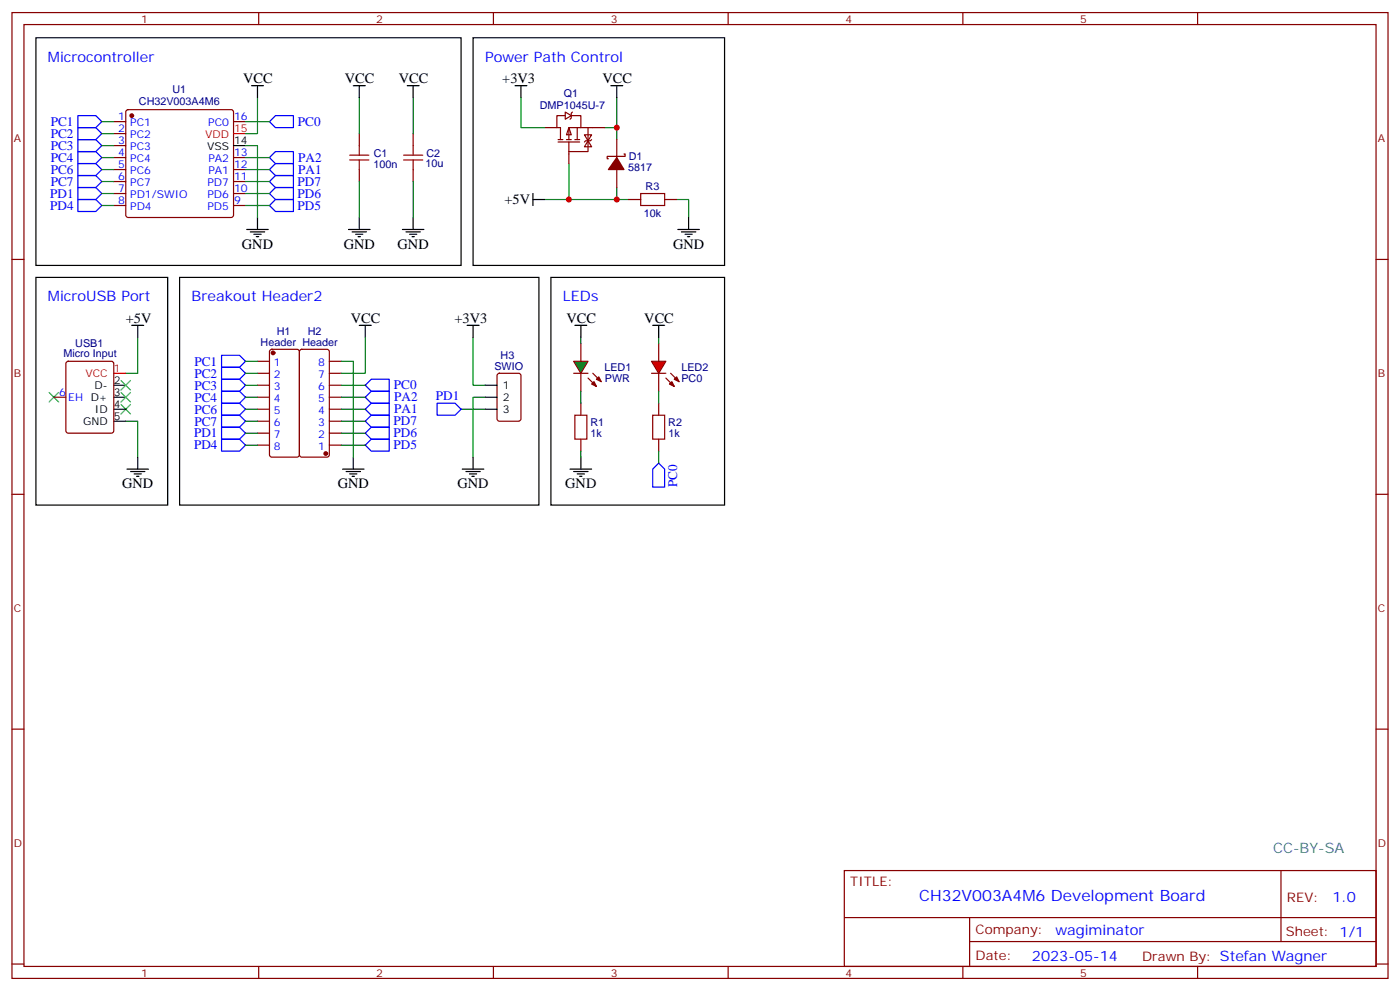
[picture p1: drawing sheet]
<svg xmlns="http://www.w3.org/2000/svg" width="412mm" height="292mm" viewBox="0 0 412 292" stroke-linecap="round" stroke-linejoin="round" font-family="sans-serif">
<g fill="none" stroke="#870000" stroke-width=".35">
<path d="M3.5 3.7h405.4v284.3h-405.4zM7.1 7.2h398.2v277.3h-398.2zM76.2 3.7v3.5M145.3 3.7v3.5M214.5 3.7v3.5M283.6 3.7v3.5M352.8 3.7v3.5M33.5 35.8h3.5M33.5 39.3h3.5M37.3 32.5l.4-.2h30.4l.5 .2 .2 .5v30.3l-.2 .5-.5 .2h-30.4l-.5-.2-.2-.5v-30.3zM68.8 35.8h3.5M105.8 39.3v3.6"/>
<path d="M121.7 39.3v3.6M33.5 42.9h3.5M33.5 46.4h3.5M33.5 49.9h3.5M33.5 53.4h3.5M33.5 57h3.5M68.8 46.4h3.5M68.8 49.9h3.5M68.8 53.4h3.5M68.8 57h3.5M105.8 49.9v3.5M121.7 49.9v3.5"/>
<path d="M3.5 76.4h3.6M33.5 60.5h3.5M68.8 60.5h3.5M405.3 76.4h3.6M15.9 116.9h3.5M19.6 106.6l.5-.2h12.7l.7 .4v20l-.4 .7h-13l-.6-.4-.1-20zM171.1 101.1v5.3M171.1 109.9v5.3M3.5 145.5h3.6M405.3 145.5h3.6M3.5 214.7h3.6M405.3 214.7h3.6"/>
<path d="M248.7 256.3h156.6v28.2h-156.6zM377.3 256.3v20.9M248.7 270.1h156.5M285.6 277.2h119.6M285.6 270.1v14.2M3.5 283.8h3.6M76.2 284.5v3.5M145.3 284.5v3.5M214.5 284.5v3.5M283.6 284.5v3.5M352.8 284.5v3.5M405.3 283.8h3.6"/>
</g>
<circle cx="38.8" cy="34" r=".53" fill="#870000" stroke="#870000" stroke-width=".35"/>
<g fill="none" stroke="#000" stroke-width=".35">
<path d="M10.6 11.1h125.2v67h-125.2zM68.8 42.9h3.5M72.7 67.6h6.3M73.7 68.3h4.3M74.8 69h2.1M75.5 69.7h.7M75.8 64v3.6M102.7 67.6h6.3M103.7 68.3h4.2M104.8 69h2.1M105.5 69.7h.7M105.8 64v3.6"/>
<path d="M118.5 67.6h6.4M119.6 68.3h4.2M120.6 69h2.2M121.4 69.7h.7M121.7 64v3.6M10.6 81.7h38.8v67h-38.8zM33.5 116.9h3.5M33.5 113.4h3.5M33.5 124h3.5M33.5 120.5h3.5M37.4 138.1h6.3M38.5 138.8h4.2"/>
<path d="M39.5 139.5h2.1M40.6 134.6v3.5M40.2 140.2h.7"/>
</g>
<path d="M68.8 39.3h3.5M33.5 109.9h3.5" fill="none" stroke="#f00" stroke-width=".35"/>
<g fill="none" stroke="#008700" stroke-width=".35">
<path d="M30 35.8h3.5M30 39.3h3.5M72.3 35.8h7.1M75.8 28.8v10.5h-3.5M105.8 28.8v10.5M121.7 28.8v10.5M30 42.9h3.5M30 46.4h3.5M30 49.9h3.5M30 53.4h3.5M30 57h3.5M72.3 42.9h3.5v21.1"/>
<path d="M72.3 46.4h7.1M72.3 49.9h7.1M72.3 53.4h7.1M72.3 57h7.1M105.8 53.4v10.6M121.7 53.4v10.6M30 60.5h3.5M72.3 60.5h7.1M40.6 99.3v10.6h-3.6M37 124h3.6v10.6"/>
</g>
<path d="M14.5 115.5l2.8 2.9M17.3 115.5l-2.8 2.9M35.6 119.1l2.9 2.8M38.5 119.1l-2.9 2.8" fill="none" stroke="#3c3" stroke-width=".35"/>
<path d="M103 47.1h5.7M103 45.7h5.7M105.8 42.9v2.8M105.8 47.1v2.8M118.9 47.1h5.6M118.9 45.7h5.6M121.7 42.9v2.8M121.7 47.1v2.8" fill="none" stroke="#a10000" stroke-width=".35"/>
<g fill="none" stroke="#00f" stroke-width=".35">
<path d="M22.9 34h5.3l1.8 1.8-1.8 1.8h-5.3zM22.9 37.6h5.3l1.8 1.7-1.8 1.8h-5.3zM79.4 35.8l1.7-1.8h5.3v3.6h-5.3zM22.9 41.1h5.3l1.8 1.8-1.8 1.7h-5.3zM22.9 44.6h5.3l1.8 1.8-1.8 1.8h-5.3zM22.9 48.2h5.3l1.8 1.7-1.8 1.8h-5.3zM22.9 51.7h5.3l1.8 1.7-1.8 1.8h-5.3zM22.9 55.2h5.3l1.8 1.8-1.8 1.7h-5.3zM22.9 58.7h5.3l1.8 1.8-1.8 1.8h-5.3zM79.4 46.4l1.7-1.8h5.3v3.6h-5.3zM79.4 49.9l1.7-1.7h5.3v3.5h-5.3zM79.4 53.4l1.7-1.7h5.3v3.5h-5.3z"/>
<path d="M79.4 57l1.7-1.8h5.3v3.5h-5.3zM79.4 60.5l1.7-1.8h5.3v3.6h-5.3z"/>
</g>
<path d="M169 106.4h4.2l-2.1 3.5z" fill="#0c0" stroke="#870000" stroke-width=".35"/>
<path d="M169 109.9h4.2M171.1 118.7v3.5M173.2 111.3l2.5 2.5M174.6 109.9l2.5 2.5M191.9 109.9h4.2M194 101.1v5.3M194 109.9v5.3M196.1 111.3l2.5 2.5M197.6 109.9l2.4 2.5M171.1 129.3v3.5" fill="none" stroke="#870000" stroke-width=".35"/>
<g fill="#870000" stroke="#870000" stroke-width=".35">
<path d="M174.3 113.1l.7-.7 .7 1.4z"/>
<path d="M175.7 111.7l.7-.8 .7 1.5z"/>
<path d="M197.2 113.1l.7-.7 .7 1.4z"/>
<path d="M198.6 111.7l.7-.8 .7 1.5z"/>
</g>
<path d="M169.3 122.2h3.6v7.1h-3.6z" fill="none" stroke="#a10000" stroke-width=".35"/>
<path d="M167.9 138.1h6.4M169 138.8h4.2M170 139.5h2.2M171.1 134.6v3.5M170.7 140.2h.7" fill="none" stroke="#000" stroke-width=".35"/>
<path d="M171.1 99.3v1.8M171.1 115.2v3.5" fill="none" stroke="#008700" stroke-width=".35"/>
<path d="M191.9 106.4h4.2l-2.1 3.5z" fill="#f00" stroke="#870000" stroke-width=".35"/>
<path d="M188.7 57h7.1v3.5h-7.1zM192.3 122.2h3.5v7.1h-3.5z" fill="none" stroke="#a10000" stroke-width=".35"/>
<g fill="none" stroke="#870000" stroke-width=".35">
<path d="M185.2 58.7h3.5M195.8 58.7h3.5M75.8 106.4h3.6M75.8 109.9h3.6M75.8 113.4h3.6M75.8 116.9h3.6M79.6 103l.5-.2h7.4l.6 .5 .1 30.6-.5 .6-7.6 .1-.7-.5v-30.6zM88.4 103l.5-.2h7.4l.7 .5v30.6l-.4 .6-7.7 .1-.7-.5v-30.6zM97 106.4h3.5M97 109.9h3.5M97 113.4h3.5M97 116.9h3.5"/>
<path d="M146.6 110.1l.5-.2h5.7l.6 .4 .1 13-.5 .6-5.9 .1-.6-.5-.1-12.9zM194 118.7v3.5M75.8 120.5h3.6M75.8 124h3.6M75.8 127.5h3.6M75.8 131.1h3.6M97 120.5h3.5M97 124h3.5M97 127.5h3.5M97 131.1h3.5M194 129.3v3.5"/>
</g>
<g fill="none" stroke="#00f" stroke-width=".35">
<path d="M65.3 104.6h5.3l1.7 1.8-1.7 1.7h-5.3zM65.3 108.1h5.3l1.7 1.8-1.7 1.8h-5.3zM65.3 111.7h5.3l1.7 1.7-1.7 1.8h-5.3zM65.3 115.2h5.3l1.7 1.7-1.7 1.8h-5.3zM65.3 118.7h5.3l1.7 1.8-1.7 1.7h-5.3zM107.6 113.4l1.8-1.7h5.3v3.5h-5.3zM107.6 116.9l1.8-1.7h5.3v3.5h-5.3zM128.8 118.7h5.3l1.7 1.8-1.7 1.7h-5.3zM65.3 122.2h5.3l1.7 1.8-1.7 1.8h-5.3zM65.3 125.8h5.3l1.7 1.7-1.7 1.8h-5.3zM65.3 129.3h5.3l1.7 1.8-1.7 1.7h-5.3zM107.6 120.5l1.8-1.8h5.3v3.5h-5.3z"/>
<path d="M107.6 124l1.8-1.8h5.3v3.6h-5.3zM107.6 127.5l1.8-1.7h5.3v3.5h-5.3zM107.6 131.1l1.8-1.8h5.3v3.5h-5.3zM194 136.3l1.8 1.8v5.3h-3.5v-5.3z"/>
</g>
<g fill="none" stroke="#008700" stroke-width=".35">
<path d="M178.2 37.6h3.5M181.7 28.8v12.3M167.6 48.2v10.5M181.7 55.2v3.5h-21.2M181.7 58.7h3.5M199.3 58.7h3.5v5.3M139.3 99.3v14.1h3.6M194 99.3v1.8M72.3 113.4h3.5M72.3 116.9h3.5M72.3 106.4h3.5M72.3 109.9h3.5"/>
<path d="M100.5 113.4h7.1M100.5 116.9h7.1M142.9 116.9h-3.6v17.7M194 115.2v3.5M72.3 120.5h3.5M72.3 124h3.5M72.3 127.5h3.5M72.3 131.1h3.5M100.5 120.5h7.1M100.5 124h7.1M100.5 127.5h7.1M100.5 131.1h7.1"/>
<path d="M135.8 120.5h7.1M171.1 132.8v1.8M194 132.8v3.5"/>
</g>
<g fill="none" stroke="#000" stroke-width=".35">
<path d="M139.3 11.1h74.1v67h-74.1zM74.1 25.2h3.5M75.8 25.2v3.6M104.1 25.2h3.5M105.8 25.2v3.6M119.9 25.2h3.6M121.7 25.2v3.6M179.9 25.2h3.5M181.7 25.2v3.6M157 58.7h3.5M157 57v3.5M199.7 67.6h6.3"/>
<path d="M200.7 68.3h4.3M201.8 69h2.1M202.5 69.7h.7M202.8 64v3.6M52.9 81.7h105.8v67h-105.8zM105.8 95.8h3.6M107.6 95.8v3.5M137.6 95.8h3.5M139.3 95.8v3.5M162.3 81.7h51.1v67h-51.1zM169.3 95.8h3.6M171.1 95.8v3.5"/>
<path d="M192.3 95.8h3.5M194 95.8v3.5M142.9 113.4h3.5M142.9 116.9h3.5M100.9 138.1h6.3M102 138.8h4.2M103 139.5h2.1M104.1 134.6v3.5M136.2 138.1h6.3M137.2 138.8h4.3M138.3 139.5h2.1M139.3 134.6v3.5"/>
<path d="M142.9 120.5h3.5M103.7 140.2h.7M139 140.2h.7"/>
</g>
<g fill="#870000" stroke="#870000" stroke-width=".35">
<circle cx="80.4" cy="103.9" r=".53"/>
<circle cx="96" cy="133.5" r=".53"/>
</g>
<path d="M35.6 112l2.9 2.8M35.6 115.5l2.9 2.9M38.5 112l-2.9 2.8M38.5 115.5l-2.9 2.9" fill="none" stroke="#3c3" stroke-width=".35"/>
<path d="M167.6 37.6l.7 2.1h-1.4z" fill="#fff" stroke="#870000" stroke-width=".35"/>
<g fill="none" stroke="#870000" stroke-width=".35">
<path d="M160.5 37.6h3.5M166.5 33l1.8 1-1.8 1.1zM166.5 34h-2.5v3.6h1.1v3.5M168.3 34h2.8v3.6M168.6 33l-.3 .3v1.4l-.4 .4M170 37.6v3.5M171.1 37.6h-3.5v3.5M171.1 37.6h7.1M172.2 39.7h2.1l-1.1 1.8zM173.2 37.6v7h-5.6M164.4 41.8h6.3M164.4 41.1h1.4"/>
<path d="M166.9 41.1h1.4M167.6 41.8v6.4M169.3 41.1h1.4M173.2 41.5l1.1 1.7h-2.1zM174.3 41.1l-.4 .4h-1.4l-.3 .3M181.7 41.1v5.3M181.7 49.9v5.3M183.8 45.3h.3v.7h-5.2v.7h.3"/>
</g>
<path d="M181.7 46.4l2.1 3.5h-4.6z" fill="#870000" stroke="#870000" stroke-width=".35"/>
<path d="M151.7 25.2h3.5M153.5 25.2v3.6M38.8 95.8h3.5M40.6 95.8v3.5" fill="none" stroke="#000" stroke-width=".35"/>
<path d="M153.5 28.8v8.8h7M107.6 99.3v10.6h-7.1M100.5 106.4h3.6v28.2" fill="none" stroke="#008700" stroke-width=".35"/>
<g fill="#c00">
<circle cx="181.7" cy="58.7" r=".88"/>
<circle cx="167.6" cy="58.7" r=".88"/>
<circle cx="181.7" cy="37.6" r=".88"/>
</g>
<text font-size="4.6" fill="#00f" x="270.8" y="265.3">CH32V003A4M6 Development Board</text>
<g font-size="4.2" fill="#00f">
<text x="14.1" y="18.2">Microcontroller</text>
<text x="142.9" y="18.2">Power Path Control</text>
<text x="14.1" y="88.7">MicroUSB Port</text>
<text x="56.4" y="88.7">Breakout Header2</text>
<text x="165.8" y="88.7">LEDs</text>
<text x="392.5" y="265.6">1.0</text>
<text x="310.9" y="275.1">wagiminator</text>
<text x="304" y="282.9">2023-05-14</text>
</g>
<g font-size="4.2">
<text x="71.6" y="24.5">VCC</text>
<text x="101.6" y="24.5">VCC</text>
<text x="117.5" y="24.5">VCC</text>
<text x="148" y="24.5">+3V3</text>
<text x="177.4" y="24.5">VCC</text>
<text x="148.6" y="60.2">+5V</text>
<text x="71.3" y="73.2">GND</text>
<text x="101.2" y="73.2">GND</text>
<text x="117.1" y="73.2">GND</text>
<text x="198.3" y="73.2">GND</text>
<text x="37" y="95.1">+5V</text>
<text x="103.4" y="95.1">VCC</text>
<text x="133.9" y="95.1">+3V3</text>
<text x="166.9" y="95.1">VCC</text>
<text x="189.8" y="95.1">VCC</text>
<text x="36" y="143.8">GND</text>
<text x="99.5" y="143.8">GND</text>
<text x="134.8" y="143.8">GND</text>
<text x="166.5" y="143.8">GND</text>
</g>
<text font-size="4.2" fill="#0099b0" x="375" y="251">CC-BY-SA</text>
<g font-size="3.9" fill="#00f">
<text x="15" y="37.1">PC1</text>
<text x="15" y="40.6">PC2</text>
<text x="87.8" y="37.1">PC0</text>
<text x="15" y="44.1">PC3</text>
<text x="15" y="47.7">PC4</text>
<text x="87.8" y="47.7">PA2</text>
<text x="15" y="51.2">PC6</text>
<text x="87.8" y="51.2">PA1</text>
<text x="14.8" y="58.2">PD1</text>
<text x="15" y="54.7">PC7</text>
<text x="87.7" y="54.7">PD7</text>
<text x="87.7" y="58.2">PD6</text>
<text x="14.8" y="61.8">PD4</text>
<text x="87.7" y="61.8">PD5</text>
<text x="57.3" y="107.6">PC1</text>
<text x="57.3" y="111.2">PC2</text>
<text x="57.3" y="114.7">PC3</text>
<text x="57.3" y="118.2">PC4</text>
<text x="116.1" y="114.6">PC0</text>
<text x="116.1" y="118.2">PA2</text>
<text x="128.4" y="117.9">PD1</text>
<text x="57.3" y="121.7">PC6</text>
<text x="57.3" y="125.3">PC7</text>
<text x="116" y="125.2">PD7</text>
<text x="116.2" y="121.7">PA1</text>
<text x="57.2" y="128.8">PD1</text>
<text x="116" y="128.8">PD6</text>
<text x="57.2" y="132.3">PD4</text>
<text x="116" y="132.3">PD5</text>
<text x="199.5" y="143.4" transform="rotate(-90 199.5 143.4)">PC0</text>
</g>
<g font-size="3.9" fill="#800">
<text x="250.5" y="260.9">TITLE:</text>
<text x="379.1" y="265.6">REV:</text>
<text x="287.4" y="275.1">Company:</text>
<text x="378.7" y="275.7">Sheet: 1/1</text>
<text x="287.4" y="282.8">Date:</text>
<text x="336.4" y="282.8">Drawn By: Stefan Wagner</text>
</g>
<g font-size="3.2" fill="#800">
<text x="41.6" y="6.7">1</text>
<text x="110.8" y="6.7">2</text>
<text x="179.9" y="6.7">3</text>
<text x="249.1" y="6.7">4</text>
<text x="318.2" y="6.7">5</text>
<text x="4.1" y="41.8">A</text>
<text x="405.9" y="41.8">A</text>
<text x="4.1" y="110.9">B</text>
<text x="405.9" y="110.9">B</text>
<text x="4.1" y="180.1">C</text>
<text x="405.9" y="180.1">C</text>
<text x="4.1" y="249.2">D</text>
<text x="405.9" y="249.2">D</text>
<text x="41.6" y="287.5">1</text>
<text x="110.8" y="287.5">2</text>
<text x="179.9" y="287.5">3</text>
<text x="249.1" y="287.5">4</text>
<text x="318.2" y="287.5">5</text>
</g>
<g font-size="3.2" fill="#000080">
<text x="50.8" y="27.4">U1</text>
<text x="166.1" y="28.5">Q1</text>
<text x="40.9" y="30.9">CH32V003A4M6</text>
<text x="159" y="32">DMP1045U-7</text>
<text x="110.1" y="46.2">C1</text>
<text x="125.6" y="46.1">C2</text>
<text x="185.2" y="47.2">D1</text>
<text x="110" y="49.3">100n</text>
<text x="125.3" y="49.3">10u</text>
<text x="185.1" y="50.4">5817</text>
<text x="190.2" y="56">R3</text>
<text x="189.6" y="63.8">10k</text>
<text x="76.8" y="101.9">Header Header</text>
<text x="81.5" y="98.7">H1</text>
<text x="90.7" y="98.7">H2</text>
<text x="18.7" y="105">Micro Input</text>
<text x="22.2" y="102.1">USB1</text>
<text x="147.5" y="105.7">H3</text>
<text x="145.6" y="108.8">SWIO</text>
<text x="178.1" y="109.3">LED1</text>
<text x="178.2" y="112.4">PWR</text>
<text x="200.7" y="112.4">PC0</text>
<text x="200.7" y="109.3">LED2</text>
<text x="173.9" y="125.5">R1</text>
<text x="196.9" y="125.5">R2</text>
<text x="173.9" y="128.7">1k</text>
<text x="196.9" y="128.7">1k</text>
</g>
<g font-size="3.2" fill="#00f">
<text x="34.8" y="35.5">1</text>
<text x="69" y="35.5">16</text>
<text x="34.8" y="39">2</text>
<text x="38.3" y="37.2">PC1</text>
<text x="38.3" y="40.7">PC2</text>
<text x="61.3" y="37.2">PC0</text>
<text x="34.8" y="42.5">3</text>
<text x="34.8" y="46">4</text>
<text x="38.3" y="44.3">PC3</text>
<text x="38.3" y="47.8">PC4</text>
<text x="61.4" y="47.8">PA2</text>
<text x="69" y="46">13</text>
<text x="34.8" y="49.6">5</text>
<text x="34.8" y="53.1">6</text>
<text x="38.3" y="51.3">PC6</text>
<text x="61.4" y="51.3">PA1</text>
<text x="69" y="53.1">11</text>
<text x="69" y="49.6">12</text>
<text x="34.8" y="56.6">7</text>
<text x="38.3" y="54.9">PC7</text>
<text x="38.3" y="58.4">PD1/SWIO</text>
<text x="61.1" y="58.4">PD6</text>
<text x="61.1" y="54.9">PD7</text>
<text x="69" y="56.6">10</text>
<text x="34.8" y="60.1">8</text>
<text x="38.3" y="61.9">PD4</text>
<text x="61.1" y="61.9">PD5</text>
<text x="69" y="60.1">9</text>
<text x="80.7" y="107.8">1</text>
<text x="93.7" y="107.8">8</text>
<text x="80.7" y="111.3">2</text>
<text x="93.7" y="111.3">7</text>
<text x="17.4" y="116.6">6</text>
<text x="20.1" y="118">EH D+</text>
<text x="80.7" y="114.8">3</text>
<text x="80.7" y="118.4">4</text>
<text x="93.7" y="118.4">5</text>
<text x="93.7" y="114.8">6</text>
<text x="80.7" y="121.9">5</text>
<text x="80.7" y="125.4">6</text>
<text x="93.7" y="125.4">3</text>
<text x="93.7" y="121.9">4</text>
<text x="80.7" y="128.9">7</text>
<text x="93.7" y="128.9">2</text>
<text x="80.7" y="132.5">8</text>
<text x="93.7" y="132.5">1</text>
</g>
<g font-size="3.2" fill="#f00">
<text x="60.4" y="40.7">VDD</text>
<text x="69" y="39">15</text>
<text x="25.1" y="110.9">VCC</text>
<text x="33.5" y="109.5">1</text>
</g>
<g font-size="3.2">
<text x="61" y="44.3">VSS</text>
<text x="69" y="42.5">14</text>
<text x="33.5" y="113.1">2</text>
<text x="27.9" y="114.5">D-</text>
<text x="33.5" y="116.6">3</text>
<text x="148.2" y="114.5">1</text>
<text x="148.2" y="118">2</text>
<text x="24.5" y="125.1">GND</text>
<text x="28" y="121.5">ID</text>
<text x="33.5" y="123.6">5</text>
<text x="33.5" y="120.1">4</text>
<text x="148.2" y="121.5">3</text>
</g>
</svg>
